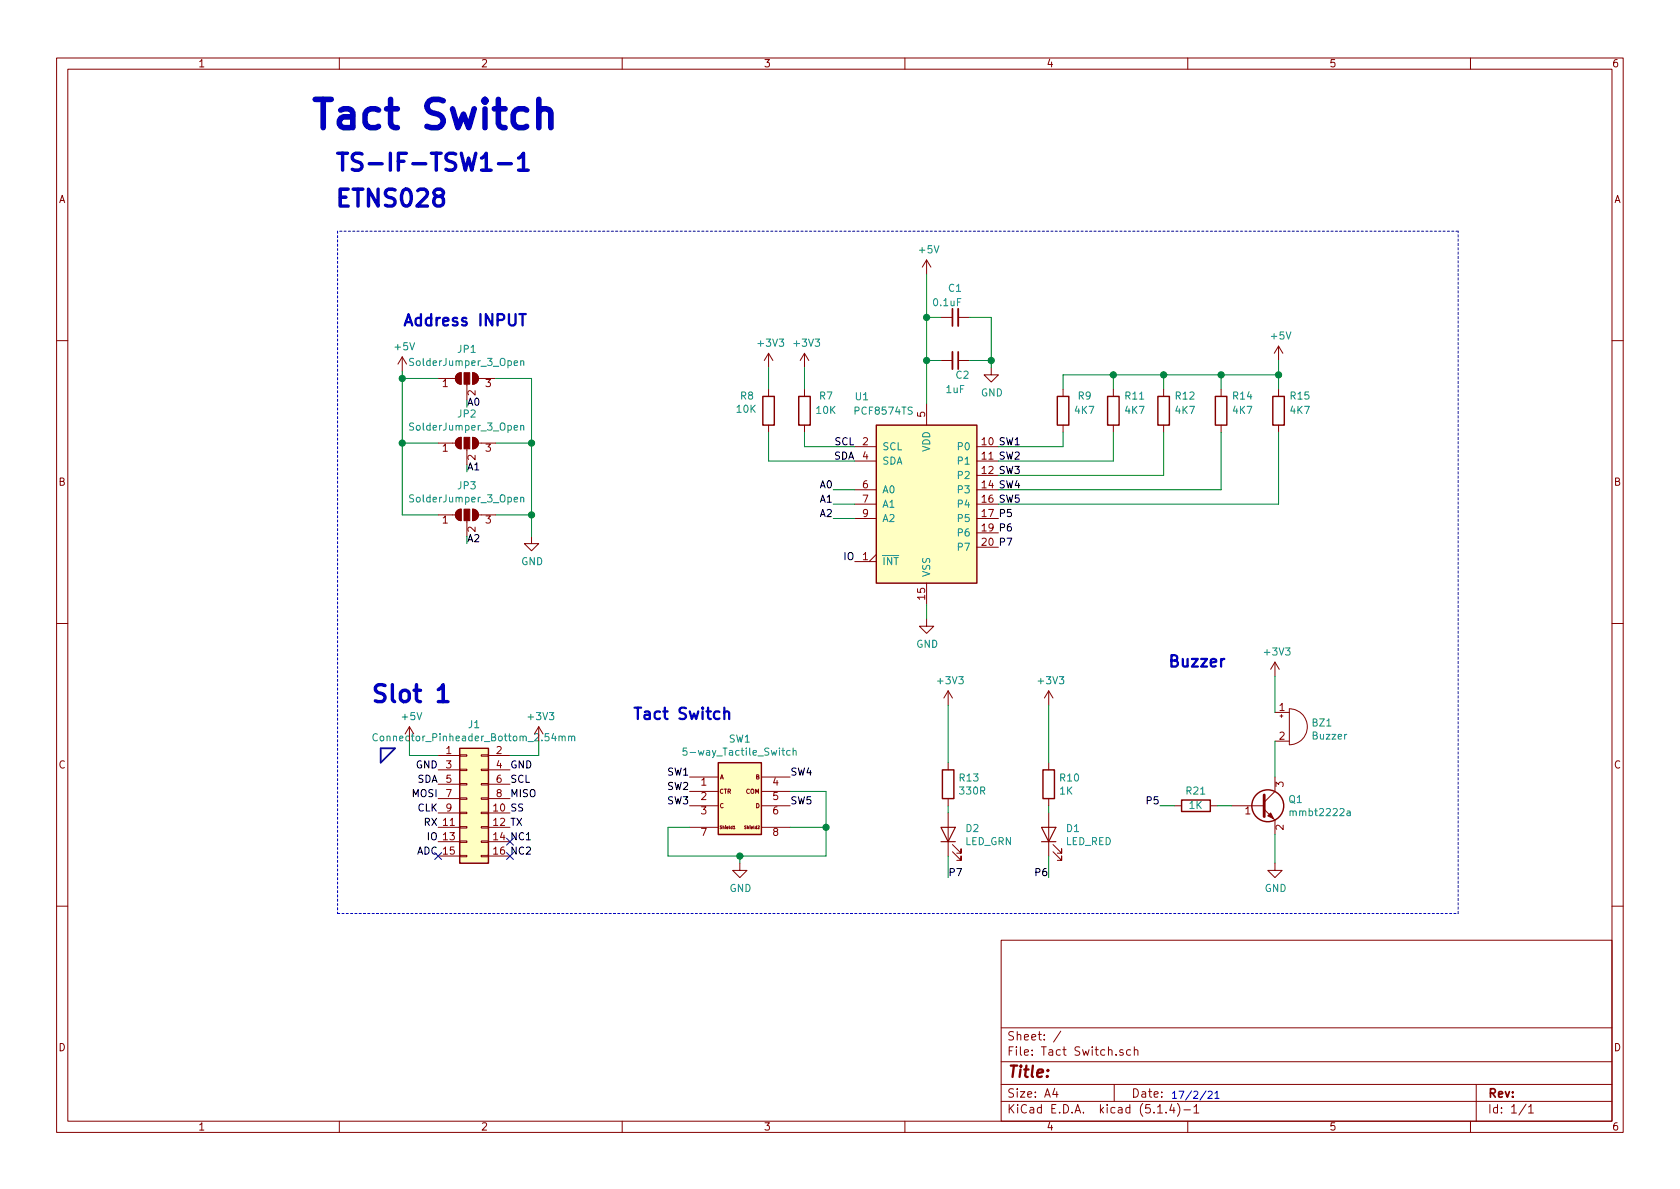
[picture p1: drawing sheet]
<svg xmlns="http://www.w3.org/2000/svg" width="297mm" height="210mm" viewBox="0 0 297 210" stroke-linecap="round" stroke-linejoin="round" font-family="sans-serif">
<g fill="none" stroke="#840000" stroke-width=".18">
<path d="M10 10.3h277v189.9h-277zM12 12.2h273v186.1h-273zM60 10.3v1.9M110 10.3v1.9M160 10.3v1.9M210 10.3v1.9M260 10.3v1.9M163.8 46l-.7 1.2M163.8 46v2.5M163.8 46l.8 1.2M166.4 56.1h2M169.4 56.1h2"/>
<path d="M10 60.2h2M71.1 63.1l-.7 1.3M71.1 63.1v2.6M71.1 63.1l.8 1.3M77.5 78.4h3M77.5 66.9h3M80.9 77.6l.6-.3v2.1a1.02 1.02 0 0 1-.9-.7 1.02 1.02 0 0 1 .3-1.1zM80.9 66.1l.6-.2v2a1.02 1.02 0 0 1-.9-.6 1.02 1.02 0 0 1 .3-1.2zM82.5 67.9v2.8M82.5 79.4v2.8M83.6 77.3a1.02 1.02 0 0 1 1 1.1 1.02 1.02 0 0 1-1 1zM83.6 65.9a1.02 1.02 0 0 1 1 1 1.02 1.02 0 0 1-1 1z"/>
<path d="M84.6 78.4h3M84.6 66.9h3M135.9 62.5l-.8 1.2M135.9 62.5v2.5M135.9 68.8v1.3M135.9 75.2v1.2M135.9 62.5l.8 1.2M142.2 62.5l-.7 1.2M142.2 62.5v2.5M142.2 68.8v1.3M142.2 75.2v1.2M142.2 62.5l.8 1.2"/>
<path d="M151.1 79h3.8M163.8 71.4v3.8M166.4 63.7h2M169.4 63.7h2M172.7 79h3.8M175.3 65v1.3h1.2l-1.2 1.3-1.3-1.3h1.3M188 68.8v1.3M188 75.2v1.2M196.8 68.8v1.3M196.8 75.2v1.2M205.7 68.8v1.3M205.7 75.2v1.2"/>
<path d="M215.9 68.8v1.3M215.9 75.2v1.2M226.1 61.2v2.5M226.1 68.8v1.3M226.1 75.2v1.2M226.1 61.2l-.8 1.3M226.1 61.2l.7 1.3M285 60.2h2M77.5 91.1h3M80.7 90.4l.5-.3 .3-.1v2.1a1.03 1.03 0 0 1-.9-.6 1.03 1.03 0 0 1 .1-1.1zM82.5 92.1v2.8M83.6 90a1.02 1.02 0 0 1 1 1.1 1.02 1.02 0 0 1-1 1z"/>
<path d="M84.6 91.1h3M94 94.9v1.2h1.2l-1.2 1.3-1.3-1.3h1.3M151.1 99.3h3.8M151.1 81.5h3.8M151.1 86.6h3.8M151.1 89.1h3.8M151.1 91.7h3.8M154.9 98l-1.2 1.3M172.7 81.5h3.8M172.7 84.1h3.8M172.7 86.6h3.8M172.7 89.1h3.8"/>
<path d="M172.7 91.7h3.8M172.7 94.2h3.8M172.7 96.8h3.8M10 110.3h2M163.8 109.5v1.2h1.3l-1.3 1.3-1.2-1.3h1.2M163.8 103.1v3.8M225.4 117.1l-.7 1.3M225.4 117.1v2.5M225.4 117.1l.8 1.3M285 110.3h2M72.4 128.5l-.8 1.3M72.4 128.5v2.6"/>
<path d="M72.4 128.5l.8 1.3M77.5 133.6h3.8M77.5 136.1h3.8M77.5 138.7h3.8M81.3 138.6h1.2v.2h-1.2zM81.3 136h1.2v.3h-1.2zM81.3 133.5h1.2v.2h-1.2zM85.1 138.6h1.3v.2h-1.3zM85.1 136h1.3v.3h-1.3zM85.1 133.5h1.3v.2h-1.3zM86.4 133.6h3.8M86.4 136.1h3.8"/>
<path d="M86.4 138.7h3.8M95.2 128.5l-.7 1.3M95.2 128.5v2.6M95.2 128.5l.8 1.3M121.9 137.4h5.1M121.9 139.9h5.1M134.6 137.4h5.1M134.6 139.9h5.1M167.6 122.2v2.5M167.6 134.9v1.2M167.6 122.2l-.7 1.2M167.6 122.2l.8 1.2"/>
<path d="M185.4 122.2l-.7 1.2M185.4 122.2v2.5M185.4 134.9v1.2M185.4 122.2l.8 1.2M225.4 137.4v2.5l-1.9 2M225.4 126h2.6M225.4 131.1h2.6M226.3 126.6h.5M226.6 126.4v.5M228 125.3a3.2 3.2 0 0 1 3.1 3.2 3.2 3.2 0 0 1-3.1 3.2zM77.5 143.8h3.8M77.5 146.3h3.8"/>
<path d="M77.5 148.8h3.8M77.5 151.4h3.8M77.5 141.2h3.8M81.3 146.2h1.2v.2h-1.2zM81.3 148.7h1.2v.3h-1.2zM81.3 151.3h1.2v.2h-1.2zM81.3 143.6h1.2v.3h-1.2zM81.3 141.1h1.2v.2h-1.2zM85.1 146.2h1.3v.2h-1.3zM85.1 148.7h1.3v.3h-1.3zM85.1 151.3h1.3v.2h-1.3zM85.1 143.6h1.3v.3h-1.3z"/>
<path d="M85.1 141.1h1.3v.2h-1.3zM86.4 143.8h3.8M86.4 146.3h3.8M86.4 148.8h3.8M86.4 151.4h3.8M86.4 141.2h3.8M121.9 146.3h5.1M121.9 142.5h5.1M129.7 146.6h.2M130.8 152.6v1.3h1.3l-1.3 1.3-1.3-1.3h1.3M134.6 146.3h5.1M134.6 142.5h5.1"/>
<path d="M167.6 141.2v1.3M167.6 143.8v7.6M168.4 150.6l1.5 1.5v-.7v.7h-.7M168.4 149.3l1.5 1.6v-.8v.8h-.7M185.4 141.2v1.3M185.4 143.8v7.6M186.2 150.6l1.5 1.5v-.7v.7h-.8M186.2 149.3l1.5 1.6v-.8v.8h-.8M207.6 142.5h1.3M214 142.5h1.3M217.8 142.5h5.7M223.5 143.1l1.9 1.9v2.6"/>
<path d="M225.4 152.6v1.3h1.3l-1.3 1.3-1.2-1.3h1.2M10 160.2h2M177 166.3h108v32h-108zM285 160.2h2M60 198.3v1.9M110 198.3v1.9M160 198.3v1.9M177 194.8h108M177 191.8h108M177 187.8h108M177 181.8h108M186.5 192.5l-.4 1h1"/>
<path d="M186.8 193v1M187.6 182.3l-1.3 2M197 191.8v3M198.6 185.7a.37 .37 0 0 0-.6 .1v.2l.6 .2v.1l-.2 .3-.4-.1M199.9 185.7l-.4-.1-.3 .3 .1 .6 .2 .1 .4-.1M200.6 185.7a.37 .37 0 0 1 .6 .1v.8M200.6 185.1v1.5M204.7 196.8h.8M206.2 196.7v.1M207.2 195.2l-.4 1.1h.9M207.5 195.8v1M208.2 195.1a1.71 1.71 0 0 1 0 2.3"/>
<path d="M209.3 196.3h1.2M210 198.3v1.9M211.1 195.8l.4-.5v1.5M211.1 196.8h.9M260 198.3v1.9M261 191.8v6.5M269.8 195.2l-1.2 2M270.3 195.8l.4-.5v1.5M270.3 196.8h.8"/>
</g>
<path d="M166.4 146.3h2.5l-1.3 2.5zM166.4 148.8h2.5M184.1 146.3h2.6l-1.3 2.5zM184.1 148.8h2.6" fill="none" stroke="#840000" stroke-width=".2"/>
<g fill="#ffffc2" stroke="#ffffc2" stroke-width=".18">
<path d="M81.3 132.3h5.1v20.3h-5.1z"/>
<path d="M127 134.9h7.6v12.7h-7.6z"/>
<path d="M154.9 75.2h17.8v27.9h-17.8z"/>
</g>
<g fill="none" stroke="#840000" stroke-width=".25">
<path d="M134.9 70.1h2v5.1h-2zM141.2 70.1h2.1v5.1h-2.1zM154.9 75.2h17.8v27.9h-17.8zM186.9 70.1h2.1v5.1h-2.1zM195.8 70.1h2.1v5.1h-2.1zM204.7 70.1h2.1v5.1h-2.1zM214.9 70.1h2v5.1h-2zM225 70.1h2.1v5.1h-2.1zM81.3 132.3h5.1v20.3h-5.1zM127 134.9h7.6v12.7h-7.6zM166.6 136.1h2.1v5.1h-2.1zM184.4 136.1h2v5.1h-2z"/>
<path d="M208.9 141.5h5.1v2h-5.1z"/>
<circle cx="224.2" cy="142.5" r="2.82"/>
</g>
<g fill="none" stroke="#008484" stroke-width=".18">
<path d="M92.1 75.4l.2-.2 .3 .1v.8M92.1 63.9l.2-.1h.3v.8M92.1 63.8v.8M92.1 75.2v.9M92.1 88.1l.2-.2 .3 .1v.8M92.1 87.9v.9M66.7 129.9a.6 .6 0 0 0-.8 .4 .6 .6 0 0 0 .6 .7l.2-.1M98.8 130.3l.2-.1h.3l.1 .8M99.4 130.3l.2-.1h.3v.8M100.5 130.3l.2-.1h.3l.1 .8M100.5 130.2v.8M101.1 130.3l.1-.1h.3l.1 .8"/>
<path d="M121.4 132.3h-.6v.6l.4-.1 .3 .2v.3l-.3 .2-.4-.1M139.7 132.8l-.4-.1-.2 .2 .1 .6h.5M140.2 132.8l.2-.1 .3 .1 .1 .7M140.2 132.3v1.2M238.2 143.5h.5v.7M238.7 143.7l-.4 .1-.2 .1 .2 .3h.4"/>
</g>
<path d="M169.4 54.6v3.1M168.4 62.2v3.1" fill="none" stroke="#840000" stroke-width=".33"/>
<path d="M168.4 54.6v3.1M169.4 62.2v3.1" fill="none" stroke="#840000" stroke-width=".3"/>
<g fill="#840000" stroke="#840000" stroke-width=".18">
<path d="M80.9 77.6l.6-.3v2.1a1.02 1.02 0 0 1-.9-.7 1.02 1.02 0 0 1 .3-1.1z"/>
<path d="M83.6 77.3a1.02 1.02 0 0 1 1 1.1 1.02 1.02 0 0 1-1 1z"/>
<path d="M82 77.3h1.1v2.1h-1.1z"/>
<path d="M80.7 90.4l.5-.3 .3-.1v2.1a1.03 1.03 0 0 1-.9-.6 1.03 1.03 0 0 1 .1-1.1z"/>
<path d="M83.6 90a1.02 1.02 0 0 1 1 1.1 1.02 1.02 0 0 1-1 1z"/>
<path d="M82 90h1.1v2.1h-1.1z"/>
<path d="M80.9 66.1l.6-.2v2a1.02 1.02 0 0 1-.9-.6 1.02 1.02 0 0 1 .3-1.2z"/>
<path d="M83.6 65.9a1.02 1.02 0 0 1 1 1 1.02 1.02 0 0 1-1 1z"/>
<path d="M82 65.9h1.1v2h-1.1z"/>
<path d="M224.2 144.3l.5-.5 .5 1z"/>
</g>
<path d="M223.5 140.6v3.8" fill="none" stroke="#840000" stroke-width=".51"/>
<path d="M59.7 40.9v120.6M257.8 40.9h-198.1M59.7 161.5h198.1M257.8 161.5v-120.6" fill="none" stroke="#0000c2" stroke-width=".18" stroke-dasharray=".4 .4"/>
<path d="M67.3 132.3h2.5l-2.5 2.6z" fill="none" stroke="#000084" stroke-width=".3"/>
<g fill="none" stroke="#008400" stroke-width=".18">
<path d="M163.8 48.5v22.9M163.8 56.1h2.6M171.4 56.1h3.9v8.9M71.1 66.9h6.4M71.1 65.7v25.4h6.4M71.1 78.4h6.4M87.6 66.9h6.4v28M87.6 78.4h6.4M135.9 76.4v5.1h15.2M135.9 65v3.8M142.2 76.4v2.6h8.9M142.2 65v3.8"/>
<path d="M163.8 63.7h2.6M171.4 63.7h3.9M188 76.4v2.6h-11.5M196.8 66.3v2.5M196.8 76.4v5.1h-20.3M205.7 76.4v7.7h-29.2M205.7 66.3v2.5M215.9 76.4v10.2h-39.4M215.9 66.3v2.5M226.1 63.7v5.1M226.1 76.4v12.7h-49.6M226.1 66.3h-38.1v2.5"/>
<path d="M87.6 91.1h6.4M147.3 89.1h3.8M147.3 86.6h3.8M147.3 91.7h3.8M163.8 106.9v2.6M225.4 119.6v6.4M72.4 131.1v2.5h5.1M95.2 131.1v2.5h-5M139.7 139.9h6.3v11.5h-27.9v-5.1h3.8M167.6 124.7v10.2M185.4 124.7v10.2M225.4 131.1v6.3"/>
<path d="M130.8 151.4v1.2M139.7 146.3h6.3M167.6 142.5v1.3M167.6 151.4v3.8M185.4 142.5v1.3M185.4 151.4v3.8M205.1 142.5h2.5M215.3 142.5h2.5M225.4 147.6v5"/>
</g>
<path d="M91.8 55.5h1.2M92.4 55.5v2.1M128.1 126a.49 .49 0 0 1 .8 .1v1" fill="none" stroke="#0000c2" stroke-width=".41"/>
<path d="M213.2 192.9l-1 1.6M213.6 193.1l.5-.1 .2 .3v.2l-.8 .7h.8M214.8 193.3l.4-.3v1.2M214.8 194.2h.7" fill="none" stroke="#0000c2" stroke-width=".18"/>
<path d="M88.1 29h2.3M91.7 28l.3-.2 .6-.7v3M91.7 30.1h1.7M77.5 121.9l.3-.1 .6-.7v3M77.5 124.1h1.7" fill="none" stroke="#0000c2" stroke-width=".61"/>
<path d="M95.3 19.7a1.36 1.36 0 0 1 1.9-.2l.2 .5v2.6" fill="none" stroke="#0000c2" stroke-width=".99"/>
<g fill="#008400" stroke="#008400" stroke-width=".25">
<circle cx="163.8" cy="63.7" r=".51"/>
<circle cx="226.1" cy="66.3" r=".51"/>
<circle cx="163.8" cy="56.1" r=".51"/>
<circle cx="196.9" cy="66.3" r=".51"/>
<circle cx="205.7" cy="66.3" r=".51"/>
<circle cx="215.9" cy="66.3" r=".51"/>
<circle cx="94" cy="78.4" r=".51"/>
<circle cx="94" cy="91.1" r=".51"/>
<circle cx="175.3" cy="63.7" r=".51"/>
<circle cx="130.8" cy="151.4" r=".51"/>
<circle cx="71.1" cy="66.9" r=".51"/>
<circle cx="71.1" cy="78.4" r=".51"/>
<circle cx="146.1" cy="146.3" r=".51"/>
</g>
<path d="M76.9 150.8l1.2 1.2M78.1 150.8l-1.2 1.2M89.6 150.8l1.2 1.2M89.6 148.2l1.2 1.2M90.8 150.8l-1.2 1.2M90.8 148.2l-1.2 1.2" fill="none" stroke="#000084" stroke-width=".18"/>
<text font-size="7" fill="#0000c2" x="54.6" y="22.8">Tact Switch</text>
<g font-size="4.2" fill="#0000c2">
<text x="59.1" y="30.2">TS-IF-TSW1-1</text>
<text x="59.1" y="36.6">ETNS028</text>
<text x="65.4" y="124.2">Slot 1</text>
</g>
<g font-size="2.8" fill="#0000c2">
<text x="71.1" y="57.7">Address INPUT</text>
<text x="206.4" y="118">Buzzer</text>
<text x="111.8" y="127.2">Tact Switch</text>
</g>
<text font-size="2.8" fill="#840000" x="178" y="190.5">Title:</text>
<g font-size="2.1" fill="#840000">
<text x="178" y="184">Sheet: /</text>
<text x="178" y="186.7">File: Tact Switch.sch</text>
<text x="178" y="196.9">KiCad E.D.A. kicad (5.1.4)-1</text>
<text x="178" y="194.1">Size: A4</text>
<text x="200" y="194.1">Date:</text>
<text x="263" y="194.1">Rev:</text>
<text x="263" y="196.9">Id: 1/1</text>
</g>
<g font-size="1.8" fill="#840000">
<text x="35" y="11.9">1</text>
<text x="85" y="11.9">2</text>
<text x="135" y="11.9">3</text>
<text x="185" y="11.9">4</text>
<text x="235" y="11.9">5</text>
<text x="285" y="11.9">6</text>
<text x="10.4" y="35.9">A</text>
<text x="285.4" y="35.9">A</text>
<text x="78.3" y="68.4">1</text>
<text x="84.1" y="69.9" transform="rotate(-90 84.1 69.9)">2</text>
<text x="85.9" y="68.4">3</text>
<text x="163.6" y="73.8" transform="rotate(-90 163.6 73.8)">5</text>
<text x="78.3" y="79.9">1</text>
<text x="84.1" y="81.4" transform="rotate(-90 84.1 81.4)">2</text>
<text x="85.9" y="79.9">3</text>
<text x="152.6" y="78.7">2</text>
<text x="152.6" y="81.3">4</text>
<text x="10.4" y="85.9">B</text>
<text x="152.6" y="86.4">6</text>
<text x="152.6" y="88.9">7</text>
<text x="285.4" y="85.9">B</text>
<text x="78.3" y="92.6">1</text>
<text x="84.1" y="94.1" transform="rotate(-90 84.1 94.1)">2</text>
<text x="85.9" y="92.6">3</text>
<text x="152.6" y="91.4">9</text>
<text x="152.6" y="99.1">1</text>
<text x="163.6" y="106" transform="rotate(-90 163.6 106)">15</text>
<text x="226.2" y="125.7">1</text>
<text x="226.2" y="130.8">2</text>
<text x="10.4" y="135.9">C</text>
<text x="78.9" y="133.3">1</text>
<text x="78.9" y="135.9">3</text>
<text x="87.8" y="133.3">2</text>
<text x="87.8" y="135.9">4</text>
<text x="285.4" y="135.9">C</text>
<text x="78.9" y="138.4">5</text>
<text x="78.9" y="141">7</text>
<text x="78.9" y="143.5">9</text>
<text x="87.8" y="138.4">6</text>
<text x="87.8" y="141">8</text>
<text x="124" y="138.9">1</text>
<text x="124" y="141.5">2</text>
<text x="136.7" y="138.9">4</text>
<text x="136.7" y="141.5">5</text>
<text x="226.9" y="139.2" transform="rotate(-90 226.9 139.2)">3</text>
<text x="124" y="144">3</text>
<text x="124" y="147.8">7</text>
<text x="136.7" y="144">6</text>
<text x="136.7" y="147.8">8</text>
<text x="220.2" y="144">1</text>
<text x="226.9" y="146.8" transform="rotate(-90 226.9 146.8)">2</text>
<text x="10.4" y="185.9">D</text>
<text x="285.4" y="185.9">D</text>
<text x="35" y="199.9">1</text>
<text x="85" y="199.9">2</text>
<text x="135" y="199.9">3</text>
<text x="185" y="199.9">4</text>
<text x="235" y="199.9">5</text>
<text x="285" y="199.9">6</text>
</g>
<g font-size="1.8" fill="#008484">
<text x="162.6" y="44.8">+5V</text>
<text x="167.7" y="51.6">C1</text>
<text x="165.2" y="54.1">0.1uF</text>
<text x="69.9" y="61.9">+5V</text>
<text x="72.9" y="64.7">SolderJumper_3_Open</text>
<text x="81" y="62.4">JP1</text>
<text x="134.2" y="61.3">+3V3</text>
<text x="140.5" y="61.3">+3V3</text>
<text x="224.8" y="60">+5V</text>
<text x="131" y="70.7">R8</text>
<text x="144.9" y="70.7">R7</text>
<text x="151.3" y="70.8">U1</text>
<text x="167.3" y="69.5">1uF</text>
<text x="169.1" y="67">C2</text>
<text x="173.4" y="70.1">GND</text>
<text x="190.7" y="70.7">R9</text>
<text x="199" y="70.7">R11</text>
<text x="207.9" y="70.7">R12</text>
<text x="218.1" y="70.7">R14</text>
<text x="228.2" y="70.7">R15</text>
<text x="72.9" y="76.1">SolderJumper_3_Open</text>
<text x="81" y="73.8">JP2</text>
<text x="130.3" y="73">10K</text>
<text x="144.4" y="73.2">10K</text>
<text x="151.4" y="73.3">PCF8574TS</text>
<text x="190.1" y="73.2">4K7</text>
<text x="199" y="73.2">4K7</text>
<text x="207.9" y="73.2">4K7</text>
<text x="218.1" y="73.2">4K7</text>
<text x="228.2" y="73.2">4K7</text>
<text x="156" y="79.6">SCL</text>
<text x="156" y="82.2">SDA</text>
<text x="164.5" y="79.9" transform="rotate(-90 164.5 79.9)">VDD</text>
<text x="169.5" y="79.6">P0</text>
<text x="169.5" y="82.2">P1</text>
<text x="72.9" y="88.8">SolderJumper_3_Open</text>
<text x="81" y="86.5">JP3</text>
<text x="156" y="87.2">A0</text>
<text x="156" y="89.8">A1</text>
<text x="169.5" y="84.7">P2</text>
<text x="169.5" y="87.2">P3</text>
<text x="169.5" y="89.8">P4</text>
<text x="156" y="92.3">A2</text>
<text x="169.5" y="92.3">P5</text>
<text x="169.5" y="94.9">P6</text>
<text x="92.2" y="99.9">GND</text>
<text x="156" y="99.9">INT</text>
<text x="169.5" y="97.4">P7</text>
<text x="164.5" y="102.1" transform="rotate(-90 164.5 102.1)">VSS</text>
<text x="162" y="114.5">GND</text>
<text x="223.7" y="115.9">+3V3</text>
<text x="165.9" y="121">+3V3</text>
<text x="183.7" y="121">+3V3</text>
<text x="67.3" y="131.1">Connector_Pinheader_Bottom_2.54mm</text>
<text x="71.2" y="127.3">+5V</text>
<text x="82.9" y="128.8">J1</text>
<text x="93.5" y="127.3">+3V3</text>
<text x="128.9" y="131.3">SW1</text>
<text x="232.1" y="128.5">BZ1</text>
<text x="232.2" y="130.8">Buzzer</text>
<text x="121.7" y="133.6">5-way_Tactile_Switch</text>
<text x="169.7" y="138.2">R13</text>
<text x="169.8" y="140.5">330R</text>
<text x="187.4" y="140.5">1K</text>
<text x="187.5" y="138.2">R10</text>
<text x="209.8" y="140.5">R21</text>
<text x="210.3" y="143">1K</text>
<text x="227.9" y="142">Q1</text>
<text x="170.6" y="149.4">LED_GRN</text>
<text x="170.8" y="147.1">D2</text>
<text x="188.4" y="149.4">LED_RED</text>
<text x="188.6" y="147.1">D1</text>
<text x="228.6" y="144.3">mmbt2222a</text>
<text x="129" y="157.7">GND</text>
<text x="223.6" y="157.7">GND</text>
</g>
<g font-size="1.8">
<text x="82.5" y="71.7">A0</text>
<text x="82.5" y="83.2">A1</text>
<text x="147.4" y="81.3">SDA</text>
<text x="147.6" y="78.7">SCL</text>
<text x="173.7" y="78.7">10 SW1</text>
<text x="173.7" y="81.3">11 SW2</text>
<text x="173.7" y="83.8">12 SW3</text>
<text x="145.1" y="88.9">A1</text>
<text x="145.1" y="86.4">A0</text>
<text x="173.7" y="86.4">14 SW4</text>
<text x="173.7" y="88.9">16 SW5</text>
<text x="82.5" y="95.9">A2</text>
<text x="145.1" y="91.4">A2</text>
<text x="173.7" y="91.4">17 P5</text>
<text x="173.7" y="94">19 P6</text>
<text x="149.3" y="99.1">IO</text>
<text x="173.7" y="96.5">20 P7</text>
<text x="73.5" y="135.9">GND</text>
<text x="90.2" y="135.9">GND</text>
<text x="118.1" y="137.2">SW1</text>
<text x="139.7" y="137.2">SW4</text>
<text x="72.9" y="141">MOSI</text>
<text x="73.7" y="138.4">SDA</text>
<text x="73.8" y="143.5">CLK</text>
<text x="87.3" y="143.5">10 SS</text>
<text x="90.2" y="141">MISO</text>
<text x="90.2" y="138.4">SCL</text>
<text x="118.1" y="139.7">SW2</text>
<text x="118.1" y="142.2">SW3</text>
<text x="139.7" y="142.2">SW5</text>
<text x="202.9" y="142.2">P5</text>
<text x="75" y="146">RX 11</text>
<text x="75.6" y="148.6">IO 13</text>
<text x="87.3" y="146">12 TX</text>
<text x="87.3" y="148.6">14 NC1</text>
<text x="73.6" y="151.1">ADC 15</text>
<text x="87.3" y="151.1">16 NC2</text>
<text x="167.6" y="154.9">P7</text>
<text x="183.3" y="154.9">P6</text>
</g>
<text font-size="1.8" fill="#0000c2" x="207" y="194.3">17/2/21</text>
<g font-size="1.1" fill="#840000">
<text x="127.3" y="137.8">A</text>
<text x="133.6" y="137.8">B</text>
<text x="127.2" y="140.4">CTR</text>
<text x="127.3" y="142.9">C</text>
<text x="131.9" y="140.4">COM</text>
<text x="133.6" y="142.9">D</text>
</g>
<g font-size=".7" fill="#840000">
<text x="127.4" y="146.6">Shield1</text>
<text x="131.7" y="146.6">Shield2</text>
</g>
</svg>
